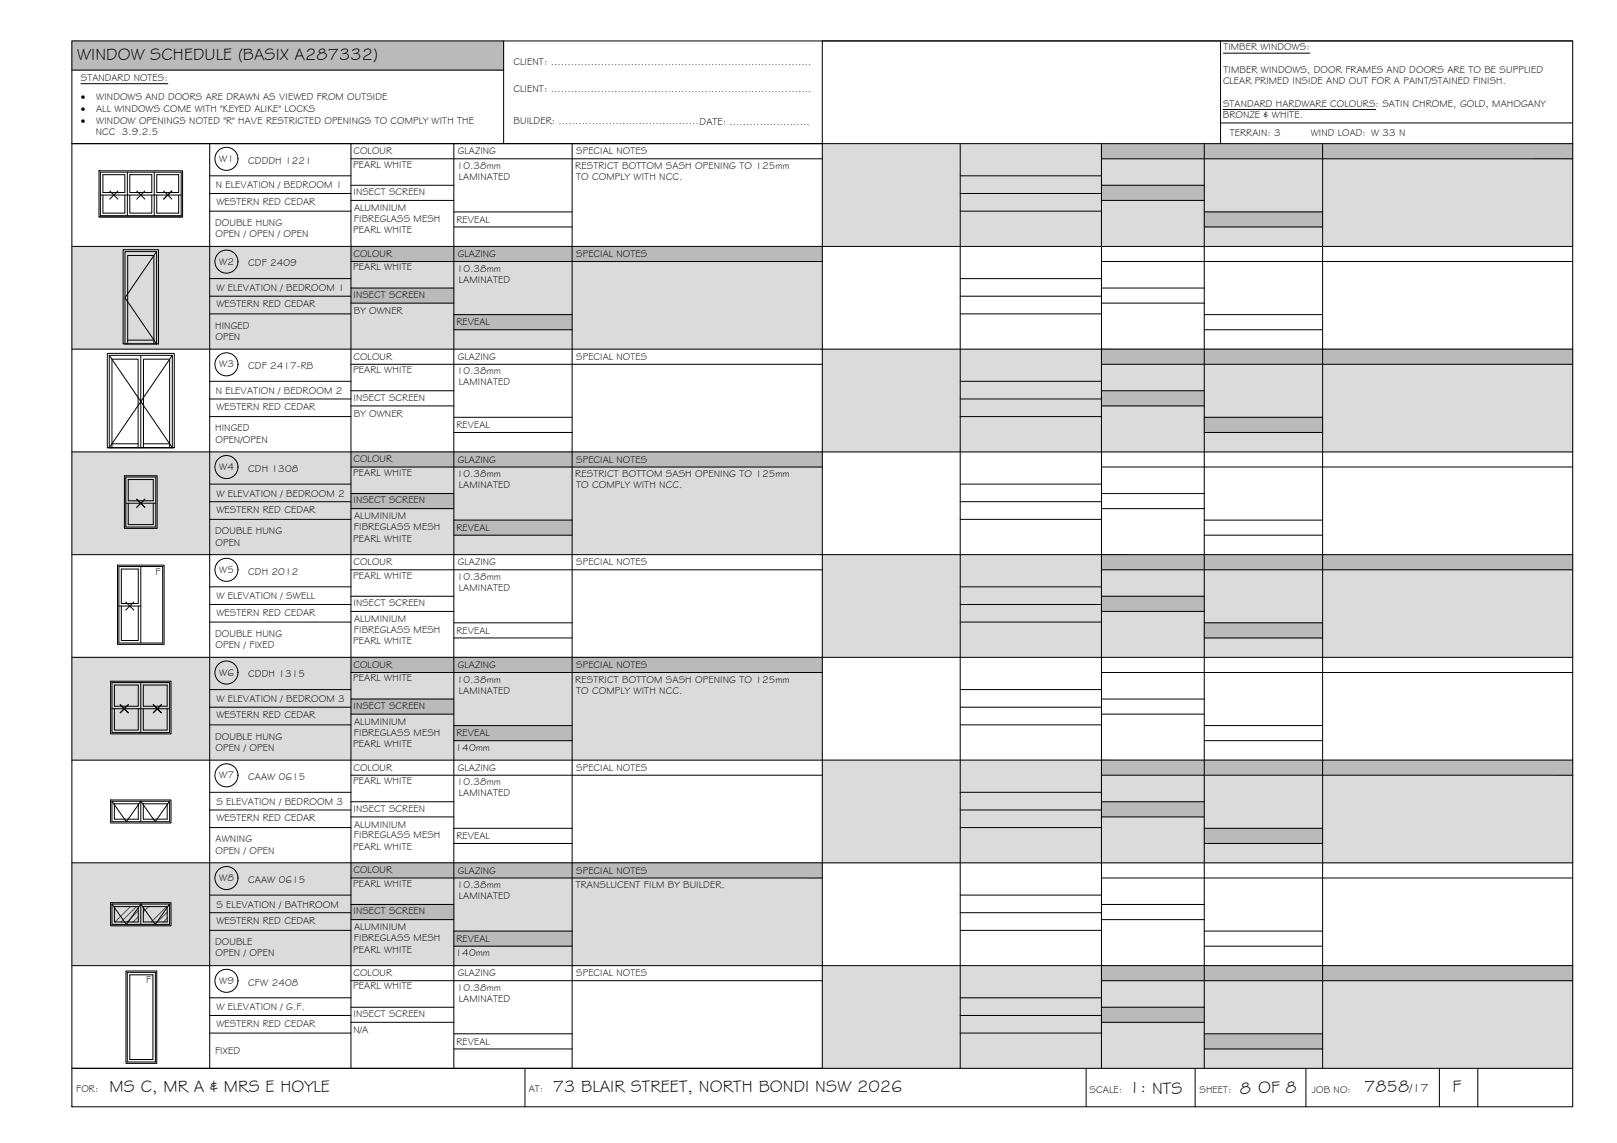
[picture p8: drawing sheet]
<svg xmlns="http://www.w3.org/2000/svg" width="420mm" height="297mm" viewBox="0 0 420 297" stroke-linecap="round" stroke-linejoin="round" font-family="sans-serif">
<!-- layer: WINDOW SCHEDULE HATCH -->
<g fill="#dbdbdb" stroke="#dbdbdb" stroke-width=".26">
<path d="M213.7 37.3l195 26.7v-26.7zM213.7 37.3l195 26.7h-195z"/>
<path d="M18.7 64l195 26.7v-26.7zM18.7 64l195 26.7h-195z"/>
<path d="M213.7 90.7l195 26.7v-26.7zM213.7 90.7l195 26.7h-195z"/>
<path d="M18.7 117.4l195 26.7v-26.7zM18.7 117.4l195 26.7h-195z"/>
<path d="M213.7 144.1l195 26.7v-26.7zM213.7 144.1l195 26.7h-195z"/>
<path d="M18.7 170.8l195 26.7v-26.7zM18.7 170.8l195 26.7h-195z"/>
<path d="M213.7 197.5l195 26.7v-26.7zM213.7 197.5l195 26.7h-195z"/>
<path d="M18.7 224.2l195 26.7v-26.7zM18.7 224.2l195 26.7h-195z"/>
<path d="M213.7 250.9l195 26.7v-26.7zM213.7 250.9l195 26.7h-195z"/>
</g>
<g fill="#bababa" stroke="#bababa" stroke-width=".26">
<path d="M18.7 10.6l112.2 7.6v-7.6zM18.7 10.6l112.2 7.6h-112.2z"/>
<path d="M286.2 37.3l122.5 4v-4zM286.2 37.3l122.5 4h-122.5z"/>
<path d="M286.2 48.1l26.7 4v-4zM286.2 48.1l26.7 4h-26.7z"/>
<path d="M312.9 55.1l30.8 3.9v-3.9zM312.9 55.1l30.8 3.9h-30.8z"/>
<path d="M91.2 64l122.5 4v-4zM91.2 64l122.5 4h-122.5z"/>
<path d="M91.2 74.9l26.7 3.9v-3.9zM91.2 74.9l26.7 3.9h-26.7z"/>
<path d="M117.9 81.8l30.8 3.9v-3.9zM117.9 81.8l30.8 3.9h-30.8z"/>
<path d="M286.2 90.7l122.5 4v-4zM286.2 90.7l122.5 4h-122.5z"/>
<path d="M286.2 101.6l26.7 3.9v-3.9zM286.2 101.6l26.7 3.9h-26.7z"/>
<path d="M312.9 108.5l30.8 3.9v-3.9zM312.9 108.5l30.8 3.9h-30.8z"/>
<path d="M91.2 117.4l122.5 4v-4zM91.2 117.4l122.5 4h-122.5z"/>
<path d="M91.2 128.3l26.7 3.9v-3.9zM91.2 128.3l26.7 3.9h-26.7z"/>
<path d="M117.9 135.2l30.8 3.9v-3.9zM117.9 135.2l30.8 3.9h-30.8z"/>
<path d="M286.2 144.1l122.5 4v-4zM286.2 144.1l122.5 4h-122.5z"/>
<path d="M286.2 155l26.7 3.9v-3.9zM286.2 155l26.7 3.9h-26.7z"/>
<path d="M312.9 161.9l30.8 3.9v-3.9zM312.9 161.9l30.8 3.9h-30.8z"/>
<path d="M91.2 170.8l122.5 4v-4zM91.2 170.8l122.5 4h-122.5z"/>
<path d="M91.2 181.6l26.7 4v-4zM91.2 181.6l26.7 4h-26.7z"/>
<path d="M117.9 188.6l30.8 3.9v-3.9zM117.9 188.6l30.8 3.9h-30.8z"/>
<path d="M286.2 197.5l122.5 4v-4zM286.2 197.5l122.5 4h-122.5z"/>
<path d="M286.2 208.4l26.7 3.9v-3.9zM286.2 208.4l26.7 3.9h-26.7z"/>
<path d="M312.9 215.3l30.8 3.9v-3.9zM312.9 215.3l30.8 3.9h-30.8z"/>
<path d="M91.2 224.2l122.5 4v-4zM91.2 224.2l122.5 4h-122.5z"/>
<path d="M91.2 235l26.7 4v-4zM91.2 235l26.7 4h-26.7z"/>
<path d="M117.9 242l30.8 3.9v-3.9zM117.9 242l30.8 3.9h-30.8z"/>
<path d="M286.2 250.9l122.5 4v-4zM286.2 250.9l122.5 4h-122.5z"/>
<path d="M286.2 261.8l26.7 3.9v-3.9zM286.2 261.8l26.7 3.9h-26.7z"/>
<path d="M312.9 268.7l30.8 3.9v-3.9zM312.9 268.7l30.8 3.9h-30.8z"/>
</g>
<!-- layer: BORDER -->
<g fill="none" stroke="#000" stroke-width=".26">
<path d="M18.7 10.6h390v277h-390zM18.7 18.2h112.2M130.9 10.6v26.7M317.1 10.6v26.7M408.7 10.6h-195v267M18.7 37.3h390M54.5 37.3v240.3M91.2 37.3v240.3M117.9 37.3v240.3M148.7 37.3v240.3M249.5 37.3v240.3M286.2 37.3v240.3"/>
<path d="M312.9 37.3v240.3M317.1 32h91.6M343.7 37.3v240.3M54.5 45.7h36.7M54.5 50.3h36.7M54.5 54.9h36.7M91.2 41.3h122.5M91.2 48.1h26.7M91.2 52.1h26.7M117.9 55.1h30.8M117.9 59h30.8M249.5 45.7h36.7"/>
<path d="M249.5 50.3h36.7M249.5 54.9h36.7M286.2 41.3h122.5M286.2 48.1h26.7M286.2 52.1h26.7M312.9 55.1h30.8M312.9 59h30.8M18.7 64h390M54.5 72.4h36.7M54.5 77h36.7M91.2 68h122.5M91.2 74.9h26.7"/>
<path d="M91.2 78.8h26.7M249.5 72.4h36.7M249.5 77h36.7M286.2 68h122.5M286.2 74.9h26.7M286.2 78.8h26.7M18.7 90.7h390M54.5 81.6h36.7M54.5 99.1h36.7M91.2 94.7h122.5M117.9 81.8h30.8M117.9 85.7h30.8"/>
<path d="M249.5 81.6h36.7M249.5 99.1h36.7M286.2 94.7h122.5M312.9 81.8h30.8M312.9 85.7h30.8M18.7 117.4h390M54.5 103.7h36.7M54.5 108.3h36.7M91.2 101.6h26.7M91.2 105.5h26.7M117.9 108.5h30.8M117.9 112.4h30.8"/>
<path d="M249.5 103.7h36.7M249.5 108.3h36.7M286.2 101.6h26.7M286.2 105.5h26.7M312.9 108.5h30.8M312.9 112.4h30.8M54.5 125.8h36.7M54.5 130.4h36.7M54.5 135h36.7M91.2 121.4h122.5M91.2 128.3h26.7M91.2 132.2h26.7"/>
<path d="M117.9 135.2h30.8M117.9 139.1h30.8M249.5 125.8h36.7M249.5 130.4h36.7M249.5 135h36.7M286.2 121.4h122.5M286.2 128.3h26.7M286.2 132.2h26.7M312.9 135.2h30.8M312.9 139.1h30.8M18.7 144.1h390M54.5 152.5h36.7"/>
<path d="M54.5 157.1h36.7M91.2 148.1h122.5M91.2 155h26.7M91.2 158.9h26.7M249.5 152.5h36.7M249.5 157.1h36.7M286.2 148.1h122.5M286.2 155h26.7M286.2 158.9h26.7M18.7 170.8h390M54.5 161.7h36.7M54.5 179.2h36.7"/>
<path d="M91.2 174.8h122.5M117.9 161.9h30.8M117.9 165.8h30.8M249.5 161.7h36.7M249.5 179.2h36.7M286.2 174.8h122.5M312.9 161.9h30.8M312.9 165.8h30.8M18.7 197.5h390M54.5 183.8h36.7M54.5 188.4h36.7M91.2 181.7h26.7"/>
<path d="M91.2 185.6h26.7M117.9 188.6h30.8M117.9 192.5h30.8M249.5 183.8h36.7M249.5 188.4h36.7M286.2 181.7h26.7M286.2 185.6h26.7M312.9 188.6h30.8M312.9 192.5h30.8M54.5 205.9h36.7M54.5 210.5h36.7M54.5 215.1h36.7"/>
<path d="M91.2 201.5h122.5M91.2 208.4h26.7M91.2 212.3h26.7M117.9 215.3h30.8M117.9 219.2h30.8M249.5 205.9h36.7M249.5 210.5h36.7M249.5 215.1h36.7M286.2 201.5h122.5M286.2 208.4h26.7M286.2 212.3h26.7M312.9 215.3h30.8"/>
<path d="M312.9 219.2h30.8M18.7 224.2h390M54.5 232.6h36.7M54.5 237.2h36.7M91.2 228.2h122.5M91.2 235h26.7M91.2 239h26.7M249.5 232.6h36.7M249.5 237.2h36.7M286.2 228.2h122.5M286.2 235h26.7M286.2 239h26.7"/>
<path d="M18.7 250.9h390M54.5 241.8h36.7M54.5 259.3h36.7M91.2 254.9h122.5M117.9 242h30.8M117.9 245.9h30.8M249.5 241.8h36.7M249.5 259.3h36.7M286.2 254.9h122.5M312.9 242h30.8M312.9 245.9h30.8M18.7 277.6h390"/>
<path d="M54.5 263.9h36.7M54.5 268.5h36.7M91.2 261.8h26.7M91.2 265.7h26.7M117.9 268.7h30.8M117.9 272.6h30.8M136.4 277.6v10M249.5 263.9h36.7M249.5 268.5h36.7M282.2 277.6v10M286.2 261.8h26.7M286.2 265.7h26.7"/>
<path d="M310.5 277.6v10M312.9 268.7h30.8M312.9 272.6h30.8M339.3 277.6v10M374 277.6v10M384 277.6v10"/>
</g>
<!-- layer: TEXT -->
<path d="M317.9 13.8h22.4M21 21.8h22.6M317.8 28.5h39.6" fill="none" stroke="#000" stroke-width=".26"/>
<!-- layer: HATCH -->
<path d="M33.9 235.6l-4 4M35.5 235.6l-4 4M35.7 236.9l-2.7 2.7M35.9 236.7l-.2 .2M35.9 238.3l-1.3 1.3M38.6 235.6l-1.4 1.4M43.3 235.6l-4 4M43.4 237.1l-2.5 2.5M43.4 238.6l-.9 1" fill="none" stroke="#545454" stroke-width=".26"/>
<!-- layer: WINDOWS -->
<g fill="none" stroke="#000" stroke-width=".26">
<path d="M26.1 44.7h21v11.3h-21zM26.1 50.7h21M26.7 45.4h5.7v4.6h-5.7zM26.7 50.7v4.7h5.7v-4.7M28.5 51.7l1.1-1 1 1M28.5 49.6l1.1 1.1 1-1.1M33.1 44.7v11.3M33.7 50.7v4.7h5.7v-4.7M33.7 45.4h5.7v4.6h-5.7zM35.5 49.6l1.1 1.1-1.1 1M37.6 49.6l-1 1.1 1 1M40.1 44.7v11.3"/>
<path d="M40.7 45.4h5.7v4.6h-5.7zM40.7 50.7v4.7h5.7v-4.7M42.5 49.6l2.1 2.1M44.6 49.6l-2.1 2.1M40.7 65.4l-8.2 12 8.2 12v-24h-8.2v24M28.4 92.3l8.2 12-8.2 12v-24h16.4v24l-8.2-12 8.2-12M33.2 89.4v-23h6.8v23M33.2 88.4h6.8M36.6 92.3v24M29.1 116.3v-23h6.8v23M29.1 115.3h6.8M37.3 116.3v-23h6.8v23"/>
<path d="M37.3 115.3h6.8M32.7 124h7.8v13h-7.8zM32.7 130.8h7.8M33.3 124.6h6.5v5.5h-6.5zM33.3 130.8v5.5h6.5v-5.5M35.5 129.7l2.1 2.1M37.6 129.7l-2.1 2.1M30.9 147.2h11.4v19.9h-11.4zM30.9 157.5h5.7M31.5 147.9h4.4v8.9h-4.4zM31.5 157.5v8.9h4.4v-8.9M32.7 156.4l2.1 2.2"/>
<path d="M34.8 156.4l-2.1 2.2M36.6 147.2v19.9M29.1 177.4h15v13h-15zM29.7 178h6.2v5.5h-6.2zM36.6 177.4v13M37.2 178h6.2v5.5h-6.2zM29.1 184.2h15M29.7 184.2v5.5h6.2v-5.5M31.2 183.1l2.1 2.1M33.3 183.1l-2.1 2.1M37.2 184.2v5.5h6.2v-5.5M39.8 183.1l2.1 2.1-2.1-2.1"/>
<path d="M41.9 183.1l-2.1 2.1M29.1 208.2h15l-3.8 5.3-3.7-5.3M29.1 208.2l3.7 5.3 3.8-5.3M29.1 208.2v5.3h15v-5.3M29.7 208.9h6.2v4h-6.2zM36.6 208.2v5.3M37.2 208.9h6.2v4h-6.2zM29.1 234.9h15l-3.8 5.3-3.7-5.3M29.1 234.9l3.7 5.4 3.8-5.4M29.1 234.9v5.3h15v-5.3M29.7 235.6h6.2v4h-6.2zM36.6 234.9v5.3"/>
<path d="M37.2 235.6h6.2v4h-6.2zM33.1 252.7h7.3v23.3h-7.3zM33.7 253.3h6v22.1h-6z"/>
<circle cx="58.8" cy="41.3" r="3"/>
<circle cx="58.8" cy="68" r="3"/>
<circle cx="58.8" cy="94.7" r="3"/>
<circle cx="58.8" cy="121.4" r="3"/>
<circle cx="58.8" cy="148.1" r="3"/>
<circle cx="58.8" cy="174.8" r="3"/>
<circle cx="58.8" cy="201.5" r="3"/>
<circle cx="58.8" cy="228.2" r="3"/>
<circle cx="58.8" cy="254.9" r="3"/>
</g>
<!-- layer: NEWWORK -->
<path d="M25.7 44.4h21.7v12h-21.7zM25.7 56.4h21.7M32 64.9h9.2v24.5h-9.2zM32.5 89.4h8.2M27.9 116.3v-24.5h17.4v24.5h-17.4h17.4M28.4 116.3h16.4M32.3 123.6h8.5v13.7h-8.5zM30.5 146.9h12.1v20.6h-12.1zM28.7 177h15.7v13.7h-15.7zM28.7 207.9h15.7v6h-15.7zM28.7 234.6h15.7v6h-15.7zM32.7 252.3h8v24h-8z" fill="none" stroke="#000" stroke-width=".26"/>
<g font-size="4.5">
<text x="20" y="15.6">WINDOW SCHEDULE (BASIX A287332)</text>
<text x="28.5" y="283.7">MS C, MR A &amp; MRS E HOYLE</text>
<text x="143.6" y="283.7">73 BLAIR STREET, NORTH BONDI NSW 2026</text>
<text x="293.4" y="284">1: NTS</text>
<text x="322.2" y="284.2">8 OF 8</text>
<text x="354.5" y="283.8">7858</text>
<text x="377.5" y="283.8">F</text>
</g>
<text font-size="3.2" x="366.3" y="283.8">/17</text>
<g font-size="2.6">
<text x="133.4" y="16.9">CLIENT: ..............................................................................</text>
<text x="317.9" y="13.1">TIMBER WINDOWS:</text>
<text x="21" y="21.1">STANDARD NOTES:</text>
<text x="317.8" y="21.9">CLEAR PRIMED INSIDE AND OUT FOR A PAINT/STAINED FINISH.</text>
<text x="317.9" y="19">TIMBER WINDOWS, DOOR FRAMES AND DOORS ARE TO BE SUPPLIED</text>
<text x="21" y="26.1">·</text>
<text x="21" y="29.1">·</text>
<text x="25" y="29.1">ALL WINDOWS COME WITH &quot;KEYED ALIKE&quot; LOCKS</text>
<text x="25" y="26.1">WINDOWS AND DOORS ARE DRAWN AS VIEWED FROM OUTSIDE</text>
<text x="133.4" y="24">CLIENT: ..............................................................................</text>
<text x="317.8" y="27.7">STANDARD HARDWARE COLOURS: SATIN CHROME, GOLD, MAHOGANY</text>
<text x="21" y="32.1">·</text>
<text x="24.9" y="35.1">NCC 3.9.2.5</text>
<text x="25" y="32.1">WINDOW OPENINGS NOTED &quot;R&quot; HAVE RESTRICTED OPENINGS TO COMPLY WITH THE</text>
<text x="133.4" y="32.3">BUILDER: ..........................................DATE: ........................</text>
<text x="317.7" y="30.7">BRONZE &amp; WHITE.</text>
<text x="319.6" y="35.4">TERRAIN: 3</text>
<text x="340.6" y="35.4">WIND LOAD: W 33 N</text>
<text x="91.8" y="40.1">COLOUR</text>
<text x="119" y="40.1">GLAZING</text>
<text x="149.7" y="40.1">SPECIAL NOTES</text>
<text x="57" y="42.1">W1</text>
<text x="64.5" y="42.6">CDDDH 1221</text>
<text x="91.8" y="43.5">PEARL WHITE</text>
<text x="118.7" y="43.9">10.38mm</text>
<text x="119.2" y="46.8">LAMINATED</text>
<text x="149.5" y="43.9">RESTRICT BOTTOM SASH OPENING TO 125mm</text>
<text x="149.7" y="46.8">TO COMPLY WITH NCC.</text>
<text x="56.1" y="49">N ELEVATION / BEDROOM 1</text>
<text x="56.2" y="53.2">WESTERN RED CEDAR</text>
<text x="91.8" y="50.7">INSECT SCREEN</text>
<text x="55.9" y="58.7">DOUBLE HUNG</text>
<text x="92" y="57.7">FIBREGLASS MESH</text>
<text x="92" y="54.9">ALUMINIUM</text>
<text x="118.6" y="57.9">REVEAL</text>
<text x="56" y="61.6">OPEN / OPEN / OPEN</text>
<text x="91.8" y="60.7">PEARL WHITE</text>
<text x="57" y="68.8">W2</text>
<text x="64.5" y="69.3">CDF 2409</text>
<text x="91.8" y="70.2">PEARL WHITE</text>
<text x="91.8" y="66.8">COLOUR</text>
<text x="118.7" y="70.6">10.38mm</text>
<text x="119" y="66.9">GLAZING</text>
<text x="149.7" y="66.9">SPECIAL NOTES</text>
<text x="56.2" y="75.7">W ELEVATION / BEDROOM 1</text>
<text x="91.8" y="77.4">INSECT SCREEN</text>
<text x="119.2" y="73.5">LAMINATED</text>
<text x="56.2" y="79.9">WESTERN RED CEDAR</text>
<text x="92" y="81.6">BY OWNER</text>
<text x="55.9" y="85.5">HINGED</text>
<text x="56" y="88.4">OPEN</text>
<text x="118.6" y="84.6">REVEAL</text>
<text x="57" y="95.5">W3</text>
<text x="64.5" y="95.9">CDF 2417-RB</text>
<text x="91.8" y="93.5">COLOUR</text>
<text x="119" y="93.5">GLAZING</text>
<text x="149.7" y="93.5">SPECIAL NOTES</text>
<text x="91.8" y="96.9">PEARL WHITE</text>
<text x="118.7" y="97.3">10.38mm</text>
<text x="119.2" y="100.2">LAMINATED</text>
<text x="56.1" y="102.4">N ELEVATION / BEDROOM 2</text>
<text x="56.2" y="106.6">WESTERN RED CEDAR</text>
<text x="91.8" y="104.1">INSECT SCREEN</text>
<text x="55.9" y="112.1">HINGED</text>
<text x="92" y="108.3">BY OWNER</text>
<text x="118.6" y="111.3">REVEAL</text>
<text x="56" y="115">OPEN/OPEN</text>
<text x="57" y="122.2">W4</text>
<text x="64.5" y="122.7">CDH 1308</text>
<text x="91.8" y="123.6">PEARL WHITE</text>
<text x="91.8" y="120.2">COLOUR</text>
<text x="118.7" y="124">10.38mm</text>
<text x="119" y="120.3">GLAZING</text>
<text x="149.5" y="124">RESTRICT BOTTOM SASH OPENING TO 125mm</text>
<text x="149.7" y="120.3">SPECIAL NOTES</text>
<text x="56.2" y="129.1">W ELEVATION / BEDROOM 2</text>
<text x="91.8" y="130.8">INSECT SCREEN</text>
<text x="119.2" y="126.9">LAMINATED</text>
<text x="149.7" y="126.9">TO COMPLY WITH NCC.</text>
<text x="56.2" y="133.3">WESTERN RED CEDAR</text>
<text x="92" y="137.8">FIBREGLASS MESH</text>
<text x="92" y="135">ALUMINIUM</text>
<text x="118.6" y="138">REVEAL</text>
<text x="55.9" y="138.9">DOUBLE HUNG</text>
<text x="56" y="141.8">OPEN</text>
<text x="91.8" y="140.8">PEARL WHITE</text>
<text x="40.4" y="149.5">F</text>
<text x="57" y="148.9">W5</text>
<text x="64.5" y="149.3">CDH 2012</text>
<text x="91.8" y="146.9">COLOUR</text>
<text x="119" y="147">GLAZING</text>
<text x="149.7" y="147">SPECIAL NOTES</text>
<text x="56.2" y="155.8">W ELEVATION / SWELL</text>
<text x="91.8" y="150.3">PEARL WHITE</text>
<text x="118.7" y="150.7">10.38mm</text>
<text x="119.2" y="153.6">LAMINATED</text>
<text x="56.2" y="160">WESTERN RED CEDAR</text>
<text x="91.8" y="157.5">INSECT SCREEN</text>
<text x="92" y="161.7">ALUMINIUM</text>
<text x="55.9" y="165.5">DOUBLE HUNG</text>
<text x="91.8" y="167.5">PEARL WHITE</text>
<text x="92" y="164.5">FIBREGLASS MESH</text>
<text x="118.6" y="164.7">REVEAL</text>
<text x="56" y="168.4">OPEN / FIXED</text>
<text x="91.8" y="173.6">COLOUR</text>
<text x="119" y="173.6">GLAZING</text>
<text x="149.7" y="173.7">SPECIAL NOTES</text>
<text x="57" y="175.6">W6</text>
<text x="64.5" y="176.1">CDDH 1315</text>
<text x="91.8" y="177">PEARL WHITE</text>
<text x="118.7" y="177.4">10.38mm</text>
<text x="149.5" y="177.4">RESTRICT BOTTOM SASH OPENING TO 125mm</text>
<text x="56.2" y="182.5">W ELEVATION / BEDROOM 3</text>
<text x="91.8" y="184.2">INSECT SCREEN</text>
<text x="119.2" y="180.3">LAMINATED</text>
<text x="149.7" y="180.3">TO COMPLY WITH NCC.</text>
<text x="56.2" y="186.7">WESTERN RED CEDAR</text>
<text x="92" y="191.2">FIBREGLASS MESH</text>
<text x="92" y="188.4">ALUMINIUM</text>
<text x="118.6" y="191.4">REVEAL</text>
<text x="55.9" y="192.2">DOUBLE HUNG</text>
<text x="56" y="195.1">OPEN / OPEN</text>
<text x="91.8" y="194.2">PEARL WHITE</text>
<text x="118.4" y="195.1">140mm</text>
<text x="57" y="202.3">W7</text>
<text x="64.5" y="202.7">CAAW 0615</text>
<text x="91.8" y="203.7">PEARL WHITE</text>
<text x="91.8" y="200.3">COLOUR</text>
<text x="119" y="200.4">GLAZING</text>
<text x="149.7" y="200.4">SPECIAL NOTES</text>
<text x="56.2" y="209.2">S ELEVATION / BEDROOM 3</text>
<text x="118.7" y="204.1">10.38mm</text>
<text x="119.2" y="207">LAMINATED</text>
<text x="56.2" y="213.4">WESTERN RED CEDAR</text>
<text x="91.8" y="210.9">INSECT SCREEN</text>
<text x="92" y="215.1">ALUMINIUM</text>
<text x="56" y="221.8">OPEN / OPEN</text>
<text x="56" y="218.9">AWNING</text>
<text x="91.8" y="220.9">PEARL WHITE</text>
<text x="92" y="217.9">FIBREGLASS MESH</text>
<text x="118.6" y="218.1">REVEAL</text>
<text x="91.8" y="227">COLOUR</text>
<text x="119" y="227">GLAZING</text>
<text x="149.7" y="227.1">SPECIAL NOTES</text>
<text x="57" y="229">W8</text>
<text x="64.5" y="229.4">CAAW 0615</text>
<text x="91.8" y="230.4">PEARL WHITE</text>
<text x="118.7" y="230.8">10.38mm</text>
<text x="119.2" y="233.7">LAMINATED</text>
<text x="149.6" y="230.8">TRANSLUCENT FILM BY BUILDER.</text>
<text x="56.2" y="235.9">S ELEVATION / BATHROOM</text>
<text x="91.8" y="237.6">INSECT SCREEN</text>
<text x="55.9" y="245.6">DOUBLE</text>
<text x="56.2" y="240.1">WESTERN RED CEDAR</text>
<text x="92" y="244.6">FIBREGLASS MESH</text>
<text x="92" y="241.8">ALUMINIUM</text>
<text x="118.6" y="244.8">REVEAL</text>
<text x="56" y="248.5">OPEN / OPEN</text>
<text x="91.8" y="247.6">PEARL WHITE</text>
<text x="118.4" y="248.6">140mm</text>
<text x="38" y="255.6">F</text>
<text x="57" y="255.7">W9</text>
<text x="64.5" y="256.2">CFW 2408</text>
<text x="91.8" y="257.1">PEARL WHITE</text>
<text x="91.8" y="253.7">COLOUR</text>
<text x="118.7" y="257.5">10.38mm</text>
<text x="119" y="253.8">GLAZING</text>
<text x="149.7" y="253.8">SPECIAL NOTES</text>
<text x="56.2" y="262.6">W ELEVATION / G.F.</text>
<text x="119.2" y="260.4">LAMINATED</text>
<text x="56.2" y="266.8">WESTERN RED CEDAR</text>
<text x="91.8" y="264.3">INSECT SCREEN</text>
<text x="91.9" y="268.4">N/A</text>
<text x="55.9" y="273.8">FIXED</text>
<text x="118.6" y="271.5">REVEAL</text>
<text x="19.8" y="283.8">FOR:</text>
<text x="137.4" y="283.7">AT:</text>
<text x="283.1" y="284">SCALE:</text>
<text x="311.7" y="284">SHEET:</text>
<text x="340.9" y="284">JOB NO:</text>
</g>
</svg>
